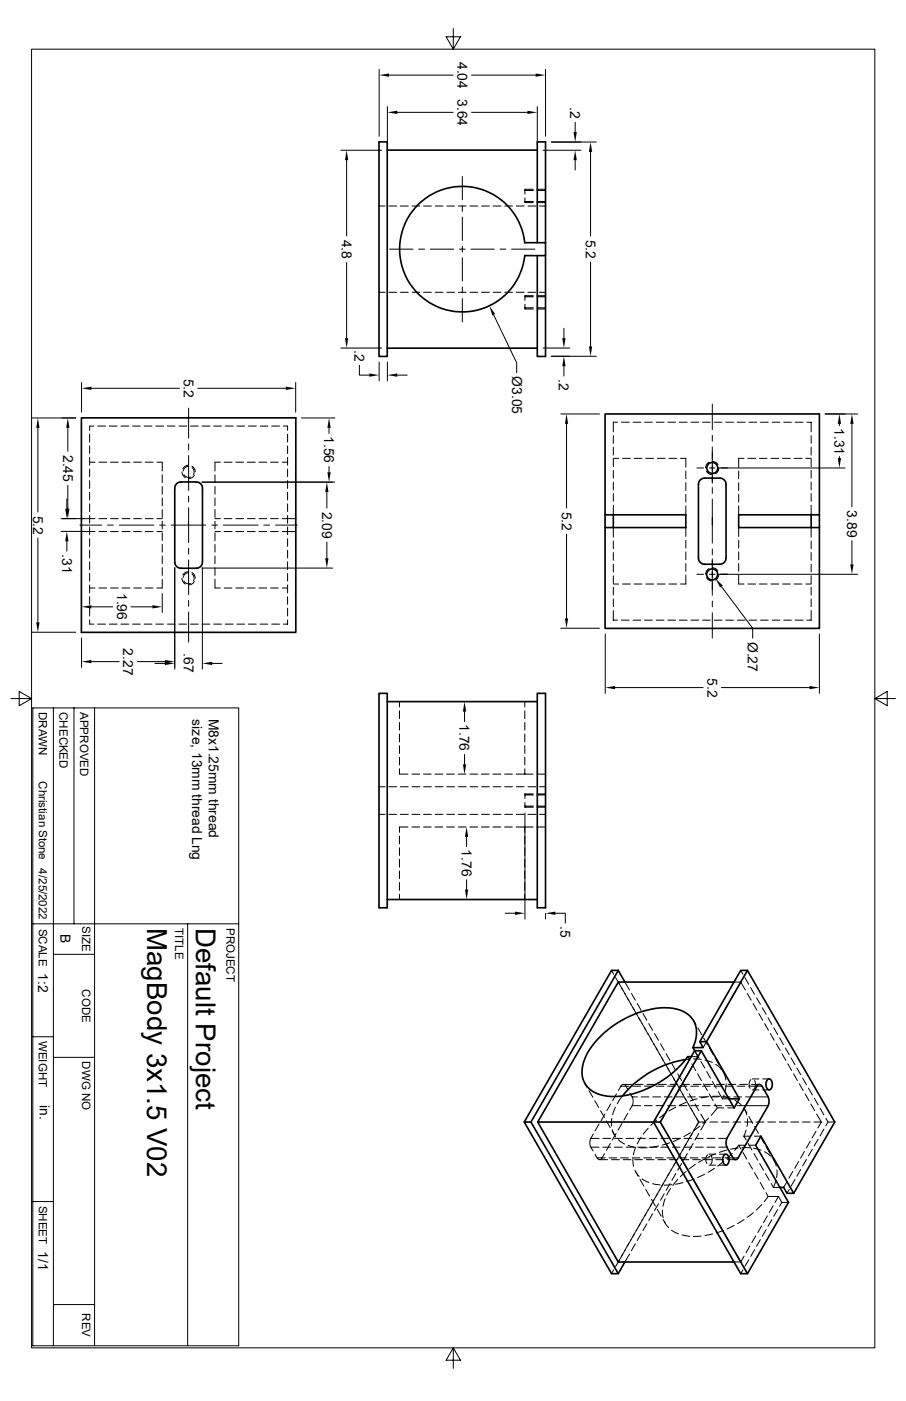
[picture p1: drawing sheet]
<svg xmlns="http://www.w3.org/2000/svg" width="279mm" height="432mm" viewBox="0 0 279 432" stroke-linecap="round" stroke-linejoin="round" font-family="sans-serif">
<g fill="none" stroke="#000" stroke-width=".31">
<path d="M9.7 15.2h260.1v400.2h-260.1zM139.8 8.8v6.4l2.2-3.9h-4.4l2.2 3.9M116.9 21.4v20.6M119.5 32.9v11.6M120 23.2h19.7M122.5 34.6h17.2M145.4 34.6h17.2M145.4 23.2h19.8M165.7 32.9v11.6M168.2 21.4v20.6M177.4 37.7v3M105.1 46.3h12.6"/>
<path d="M106.9 49.4v23.3M142.6 54.4v7.2M161.9 58.7h2.6M164.5 58.3h-2.6v1.5M165.7 58.7h2.5M165.7 58.3h2.5M167.5 46.3h11.7M170 43.8h13.9M177.4 49.4v3M182.1 46.8v26M116.9 63.5h1.8M119.9 63.5h2.4"/>
<path d="M120.1 76.8h7.2M123.5 63.5h2.4M127.1 63.5h2.4M129.1 76.8h1.8M130.6 63.5h2.4M132.7 76.8h7.2M134.2 63.5h2.4M137.8 63.5h2.4M141.4 63.5h2.4M141.7 76.8h1.8M142.6 63.4v1.8M142.6 66.9v7.2"/>
<path d="M142.6 75.9v1.8M142.6 79.5v7.2M144.9 63.5h2.4M145.2 76.8h7.2M148.5 63.5h2.4M152.1 63.5h2.4M154.2 76.8h1.8M155.7 63.5h2.3M157.8 76.8h7.2M159.2 63.5h2.4M161.9 61v1.4h2.6M161.9 62.1h2.6"/>
<path d="M162.8 63.5h2.4M165.7 62.1h2.5M165.7 62.4h2.5M166.4 63.5h1.8M106.9 80.9v23.3M116.9 90.1h1.8M119.9 90.1h2.4M123.5 90.1h2.4M127.1 90.1h2.4M130.6 90.1h2.4M134.2 90.1h2.4M137.8 90.1h2.4"/>
<path d="M141.4 90.1h2.4M142.6 88.4v1.9M142.6 92v7.2M144.9 90.1h2.4M148.5 90.1h2.4M152.1 90.1h2.4M152.2 97l7.1 14.8v3.1M155.7 90.1h2.3M159.2 90.1h2.4M161.9 93.8v1.4h2.6M161.9 94.9h2.6M161.9 91.5h2.6"/>
<path d="M162.8 90.1h2.4M164.5 91.1h-2.6v1.5M165.7 94.9h2.5M165.7 91.5h2.5M165.7 95.2h2.5M165.7 91.1h2.5M166.4 90.1h1.8M182.1 80.8v26M25.1 117.9v9.1M28.2 119.7h27.1M61 119.7h27.1M91.2 117.9v9.1"/>
<path d="M105.1 107.3h12.6M110.8 112.6v3h3.1M116.9 111.6v5.8M119.5 111.6v5.8M122.5 115.6h3.1M167.5 107.3h8.2M170 109.8h13.9M173.9 101.2v3M173.9 112.9v3M11.7 131.9v25.9M20.9 131.9v7.2M23.4 128.8h-13.5"/>
<path d="M27.6 133.8v2.4M27.6 137.4v2.4M29 131.3h-1.4v1.3M30.1 131.3h2.5M33.7 131.3h2.4M37.3 131.3h2.4M40.9 131.3h2.4M44.4 131.3h2.5M48 131.3h2.4M51.6 131.3h2.4M55.2 131.3h2.4M58.2 125.8v9.2"/>
<path d="M58.2 136.8v1.8M58.8 131.3h2.3M62.4 131.3h2.3M65.9 131.3h2.4M69.5 131.3h2.4M73.1 131.3h2.3M76.6 131.3h2.4M80.2 131.3h2.4M83.8 131.3h2.4M87.4 131.3h1.3v1.3M88.7 133.8v2.4M88.7 137.4v2.4"/>
<path d="M93 128.8h10.3M101.5 131.9v1.7M172.9 127.6h12M174.7 130.6v26M189.1 134.3v2.4M189.1 137.8v2.5M190.5 130.1h-1.4v3M191.6 130.1h2.5M195.2 130.1h2.4M198.8 130.1h2.4M202.4 130.1h2.4M206 130.1h2.3"/>
<path d="M209.5 130.1h2.4M213.1 130.1h2.4M216.7 130.1h2.3M219.7 124.5v7.9M219.7 134.2v1.8M219.7 137.8v11.2M220.3 130.1h2.3M223.8 130.1h2.4M227.4 130.1h2.4M231 130.1h2.3M234.5 130.1h2.4M238.1 130.1h2.4"/>
<path d="M241.7 130.1h2.4M245.2 130.1h2.5M248.8 130.1h1.3v3M250.1 134.3v2.4M250.1 137.8v2.5M254.5 127.6h10M258.9 130.6v.5M262.7 130.6v25.6M18.8 159.9h7.1M20.6 153.8v3M20.9 149.6v7.2M25.1 159.9h4.2"/>
<path d="M27.6 141v2.4M27.6 144.6v2.3M27.6 148.1v2.4M27.6 151.7v2.4M27.6 155.3v2.3M27.6 158.9v2.3M27.6 142.5h1.7M30.5 159.9h2.4M30.5 142.5h2.4M34.1 159.9h2.3M34.1 142.5h2.3M37.6 159.9h2.4"/>
<path d="M37.6 142.5h2.4M41.2 159.9h2.4M41.2 142.5h2.4M44.8 159.9h2.4M44.8 142.5h2.4M48.4 159.9h1.6M48.4 142.5h1.6v2.7M50 157.1v2.4M50 153.5v2.4M50 149.9v2.4M50 146.3v2.4M56.1 145.5l.3 1 .8 .7"/>
<path d="M56.7 146.3a1.74 1.74 0 0 0 2.1 .7M58.2 143.8a1.62 1.62 0 0 0-1.7 1.4M58.2 140.4v10.7M58.2 152.9v1.8M58.2 156.5v10.7M58.2 143.4l-1.1 .3-.7 .7M59.2 143.7l.8 .9 .2 .8M59.2 144.1a1.63 1.63 0 0 1 .4 2.2M59.9 146.5l-.8 .8-.9 .2M62.3 148.6h41M66.3 157.1v2.4M66.3 153.5v2.4"/>
<path d="M66.3 149.9v2.4M66.3 146.3v2.4M66.3 159.9h1.6M67.9 142.5h-1.6v2.7M69.1 159.9h2.4M69.1 142.5h2.4M72.7 159.9h2.4M72.7 142.5h2.4M76.3 159.9h2.4M76.3 142.5h2.4M79.9 159.9h2.4M79.9 142.5h2.4"/>
<path d="M83.4 159.9h2.4M83.4 142.5h2.4M87 159.9h4.2M87 142.5h1.7M88.7 141v2.4M88.7 144.6v2.3M88.7 148.1v2.4M88.7 151.7v2.4M88.7 155.3v2.3M88.7 158.9v2.3M100.8 151.6v5M101.5 143.8v1.7"/>
<path d="M189.1 141.4v2.4M189.1 145v2.4M189.1 148.6v2.4M189.1 152.1v2.4M189.1 155.7v3M189.1 141.3h1.7M192 141.3h2.4M195.6 141.3h2.4M199.1 141.3h2.4M202.7 141.3h2.4M206.3 141.3h2.4M209.8 141.3h1.7v2.7"/>
<path d="M211.5 145.2v2.4M211.5 148.8v2.4M211.5 152.4v2.3M211.5 155.9v2.8M214.9 144.2h2.1M217.9 145.2l.8 .9 .9 .2M218.7 142.5l-.7 .5-.4 1.2M218.8 144.2h1.8M219.7 150.3v1.8M219.7 153.8v13.6M219.7 142.2l1.1 .3 .6 .7M221.4 144.2h39.2"/>
<path d="M221.7 144.3l-.3 1-.8 .7M227.8 145.2v2.4M227.8 148.8v2.4M227.8 152.4v2.3M227.8 155.9v2.8M229.4 141.3h-1.6v2.7M230.6 141.3h2.4M234.2 141.3h2.4M237.7 141.3h2.5M241.3 141.3h2.4M244.9 141.3h2.4M248.5 141.3h1.6"/>
<path d="M250.1 141.4v2.4M250.1 145v2.4M250.1 148.6v2.4M250.1 152.1v2.4M250.1 155.7v3M258.9 140.7v.5M11.7 165.9v25.9M18.8 163.8h7.1M20.6 166.8v3.1M24.6 161.8h6.8M25.1 163.8h4.2M27.6 162.4v2.4"/>
<path d="M27.6 166v2.4M27.6 169.6v2.4M27.6 173.1v2.5M27.6 176.7v2.4M30.5 163.8h2.4M33.1 161.8h1.9M34.1 163.8h2.3M36.7 161.8h10.8M37.6 163.8h2.4M41.2 163.8h2.4M44.8 163.8h2.4M48.4 163.8h1.6"/>
<path d="M49.2 161.8h1.8M50 178.5v2.7h-1.6M50 175v2.3M50 171.4v2.3M50 167.8v2.4M50 164.2v2.4M50 160.7v2.3M52.8 161.8h10.7M53.9 175v31.2M56.1 178.2l.3 1 .8 .8M56.7 179.1a1.7 1.7 0 0 0 2.1 .7M58.2 176.5a1.62 1.62 0 0 0-1.7 1.4"/>
<path d="M58.2 169v1.8M58.2 172.6v10.7M58.2 176.2l-.8 .1-1 .9M59.2 176.4l.8 1 .2 .8M59.2 177a1.63 1.63 0 0 1 .4 2.1M59.9 179.2l-.8 .8-.9 .3M62.3 175.1h40.3M62.4 175v31.2M65.3 161.8h1.8M66.3 178.5v2.7h1.6M66.3 175v2.3M66.3 171.4v2.3"/>
<path d="M66.3 167.8v2.4M66.3 164.2v2.4M66.3 160.7v2.3M66.3 163.8h1.6M68.9 161.8h10.7M69.1 163.8h2.4M72.7 163.8h2.4M76.3 163.8h2.4M79.9 163.8h2.4M81.4 161.8h1.7M83.4 163.8h2.4M85 161.8h6.7"/>
<path d="M87 163.8h4.2M88.7 162.4v2.4M88.7 166v2.4M88.7 169.6v2.4M88.7 173.1v2.5M88.7 176.7v2.4M100.8 167.1v4.9M174.7 164.6v26M189.1 162.6v3M189.1 166.8v2.3M189.1 170.3v2.4M189.1 173.9v2.4"/>
<path d="M189.1 177.5v2.3M211.5 162.6v2.8M211.5 166.5v2.4M211.5 170.1v2.4M211.5 173.7v2.4M211.5 177.2v2.8h-1.7M214.9 177h2.1M217.9 178l.5 .6 1.2 .5M218.7 175.3l-.7 .6-.4 1.1M218.8 177h1.8M219.6 175l1.2 .3 .6 .7M219.7 169.2v1.8"/>
<path d="M219.7 172.3v11.2M221.4 177h43.1M221.7 177l-.3 1.1-.8 .7M227.8 162.6v2.8M227.8 166.5v2.4M227.8 170.1v2.4M227.8 173.7v2.4M227.8 177.2v2.8h1.6M250.1 162.6v3M250.1 166.8v2.3M250.1 170.3v2.4M250.1 173.9v2.4"/>
<path d="M250.1 177.5v2.3M262.7 166.7v7.2M9.9 194.9h13.5M25.1 196.6v9.1M25.1 185.3v1.3M27.6 180.3v2.4M27.6 183.9v2.4M27.6 187.5v2.4M27.6 191.1v1.3h1.4M27.6 181.2h1.7M28.2 187h6.6M30.1 192.4h2.5"/>
<path d="M30.5 181.2h2.4M33.7 192.4h2.4M34.1 181.2h2.3M37.3 192.4h2.4M37.6 181.2h2.4M40.4 187h6.6M40.9 192.4h2.4M41.2 181.2h2.4M44.5 192.4h2.4M44.8 181.2h2.4M48 192.4h2.4M50 183v5.8"/>
<path d="M51.6 192.4h2.4M55.2 192.4h2.4M58.2 185v1.9M58.2 188.6v9.3M58.8 192.4h2.3M62.4 192.4h2.3M65.9 192.4h2.4M69.1 181.2h2.4M69.5 192.4h2.4M72.7 181.2h2.4M73.1 192.4h2.3M76.3 181.2h2.4"/>
<path d="M76.6 192.4h2.4M79.9 181.2h2.4M80.2 192.4h2.4M83.4 181.2h2.4M83.8 192.4h2.4M87 181.2h1.7M88.7 191.1v1.3h-1.3M88.7 180.3v2.4M88.7 183.9v2.4M88.7 187.5v2.4M172.9 193.6h12M186.6 195.4v18.3"/>
<path d="M189.1 181v2.4M189.1 184.6v2.4M189.1 188.2v2.9h1.4M189.1 180h1.7M191.6 191.1h2.5M192 180h2.4M195.2 191.1h2.4M195.6 180h2.4M198.8 191.1h2.4M199.1 180h2.4M202.4 191.1h2.4M202.7 180h2.4"/>
<path d="M206 191.1h2.3M206.3 180h2.4M209.5 191.1h2.4M213.1 191.1h2.4M216.7 191.1h2.3M219.7 185.3v1.7M219.7 188.8v7.9M220.3 191.1h2.3M222.5 180.8l9.6 12.8v3.1M223.8 191.1h2.4M227.4 191.1h2.4M230.6 180h2.4"/>
<path d="M231 191.1h2.3M234.2 180h2.4M234.5 191.1h2.4M237.7 180h2.5M238.1 191.1h2.4M241.3 180h2.4M241.7 191.1h2.4M244.9 180h2.4M245.2 191.1h2.5M248.5 180h1.6M250.1 181v2.4M250.1 184.6v2.4"/>
<path d="M250.1 188.2v2.9h-1.3M252.7 195.4v18.3M3.4 215.3h6.3l-3.8-2.2v4.4l3.8-2.2M10.1 218.2h63.5v196.6h-63.5zM16.5 218.2v196.6M22.8 218.2v66.5M28.2 203.9h8.5M29.2 218.2v196.6M42.3 203.9h8.5M47.8 204.5h3M65.4 204.5h3.1M123.2 216.2v1.7"/>
<path d="M123.2 219.1v2.4M141.5 216.3h.1M143.3 219.3v3.1M161.8 216.2v1.7M161.8 219.1v2.4M189.7 211.9h27.1M222.5 211.9h27.1M269.8 215.3l3.8 2.2v-4.4l-3.8 2.2h6.3M123.2 236.9v1.7h2.6M123.2 222.7v2.3M123.2 226.2v2.4M123.2 229.8v2.4"/>
<path d="M123.2 233.4v2.4M127 238.6h2.4M130.6 238.6h2.4M134.2 238.6h2.4M137.8 238.6h2.3M141.3 238.6h2.4M143.3 232.5v3.1M144.9 238.6h2.4M148.5 238.6h2.3M152 238.6h2.4M155.6 238.6h2.4M159.2 238.6h5.2"/>
<path d="M161.8 222.7v2.3M161.8 226.2v2.4M161.8 229.8v2.4M161.8 233.4v2.4M161.8 236.9v1.7M165.6 238.6h2.6M116.9 242.5h1.8M116.9 251h1.8M119.9 242.5h2.4M119.9 251h2.4M123.2 257.7v2.4M123.5 242.5h2.4"/>
<path d="M123.5 251h2.4M125.8 254.9h-2.6v1.6M127 254.9h2.4M127.1 242.5h2.4M127.1 251h2.4M130.6 254.9h2.4M130.6 242.5h2.4M130.6 251h2.4M134.2 254.9h2.4M134.2 242.5h2.4M134.2 251h2.4M137.8 254.9h2.3"/>
<path d="M137.8 242.5h2.4M137.8 251h2.4M141.3 254.9h2.4M141.4 242.5h2.4M141.4 251h2.4M143.9 257.9v3M144.9 254.9h2.4M144.9 242.5h2.4M144.9 251h2.4M148.5 254.9h2.3M148.5 242.5h2.4M148.5 251h2.4"/>
<path d="M152 254.9h2.4M152.1 242.5h2.4M152.1 251h2.4M155.6 254.9h2.4M155.7 242.5h2.3M155.7 251h2.3M159.2 254.9h2.6M159.2 242.5h2.4M159.2 251h2.4M161.8 254.9v1.6M161.8 257.7v2.4M161.8 254.9h2.6"/>
<path d="M161.9 247.4v1.4h2.6M161.9 248.5h2.6M161.9 245h2.6M161.9 250.6v32.7M162.8 242.5h2.4M162.8 251h2.4M164.5 244.7h-2.6v1.4M165.6 254.9h2.6M165.7 248.5h2.5M165.7 245h2.5M165.7 248.8h2.5M165.7 244.7h2.5"/>
<path d="M166.4 242.5h1.8M166.4 251h1.8M123.2 261.3v2.4M123.2 264.8v2.5M123.2 268.4v2.4M123.2 272v2.4M123.2 275.6v1.6M142.1 277.2h.1M143.9 271.1v3.1M161.8 261.3v2.4M161.8 264.8v2.5M161.8 268.4v2.4"/>
<path d="M161.8 272v2.4M161.8 275.6v1.6M10.1 284.7h63.5M16.5 294.1h12.7M57.9 284.7v130.1M155.8 281.5h3M168.2 281.5v1.8M171.3 281.5h3v3M188.6 299.1l.6 1.2M228.4 299.1l.7 1.2M10.1 319.5h6.4M189.8 301.3l1.3 2.1"/>
<path d="M190.7 302.7l3.1 5.6M192.7 302.7l1.4 2.4M193.4 307.5l1.2 2M194.4 309.3l1.2 2.1M194.7 306.2l1.2 2.1M195.2 310.6l1.2 2M196.2 312.4l2 3.4M196.5 309.3l1.2 2.1M198 315.5l1.2 2M198.3 312.4l1.2 2.1M198.8 316.8l1.1 2.1M199.8 318.6l1.9 3.3"/>
<path d="M200.1 315.5l1.2 2M201.8 318.6l1.3 2M213.9 314.6l.7 1.2M215.2 316.8l1.2 2.1M217 319.9l1.2 2.1M219.7 317.9l-1.2 2.1M221.4 314.8l-1.1 2.1M223.2 311.7l-1.2 2.1M225 308.7l-1.2 2M226.4 302.7h2M226.8 305.6l-1.2 2M228.4 302.7l1.5 2.4"/>
<path d="M228.4 302.7l-1 1.8M229.7 301.3l1.2 2.1M230.5 306.2l1.1 2.1M231.5 304.4l1.2 2.1M232.2 309.3l1.2 2.1M233.3 307.5l1.2 2M234 312.4l1.2 2.1M235.1 310.6l1.2 2M235.8 315.5l1.2 2M236.9 313.7l1.1 2.1M237.6 318.6l1.2 2M238.6 316.8l1.2 2.1"/>
<path d="M240.4 319.9l1.2 2M16.5 325.9h12.7M180.3 333.9l.8 1.2M181.7 336.2l1.1 2M183.4 339.3l1.2 2M190.1 337.1l-1.2 2.1M191.5 334.8a.83 .83 0 0 1 .8-.6 .83 .83 0 0 1 .7 .6l.7 1.1M191.5 334.8l-.8 1.3M191.5 334.8h2.5M191.9 337.8l-1.6 2.4M192.2 334.2h2.6M194.3 336.9l.6 1.2"/>
<path d="M194.9 338.1h1.7M194.9 338.1a3.2 3.2 0 0 1 0 2.7h2.7M195.2 334.8h2.4M196 334.2h2.3M197.7 338.1h2.4M198.8 334.8h2.3M199.5 334.2h2.4M201.3 338.1h2.4M201.6 321.7l1.2 2M202.3 323l2.3 3.9M202.3 334.8h2.4M203.1 334.2h2.4"/>
<path d="M203.7 321.7l1.2 2M204.1 326.1l1.2 2M204.9 338.1h2.4M205.1 327.9l1.2 2M205.4 324.8l1.2 2.1M205.9 329.2l1.2 2M205.9 334.8h2.4M206.7 334.2h2.3M206.9 331l3 5.1M207.2 327.9l1.2 2M208.2 337.8l-1.1 2.1M208.4 338.1h2.4"/>
<path d="M209 331l1.2 2M209.5 335.4l2.9 5.1M209.5 334.8h2.3M210 334.7l-1.2 2.1M210.2 334.2h2.4M210.8 334.1l1.2 2M211.6 339.8l-2.1 .9M211.8 331.6l-1.2 2.1M212 338.1h2.4M212.1 325.7l.7 1.2M212.6 337.1l1.1 2.1M212.7 326.4l-1.3 .2"/>
<path d="M213 334.8h2.4M213.1 325.7h2.1M213.4 327.9l1.1 2M213.6 328.5l-1.2 2.1M213.8 334.2h2.4M213.9 326.4l2.3 .1M214.2 323.8l1 1.9M214.2 323.8l1.4 2.3M215 338.7l-2.2 .6M215.1 331l1.2 2M215.2 325.7l-1 1.8M215.6 338.1h2.4"/>
<path d="M216.2 327.2l1.1 2M216.6 334.8h2.4M217 334.1l1.1 2M217.4 326.7l2.3 .7M217.4 334.2h2.4M217.9 321.1l-1.1 1.8M217.9 330.2l1.2 2.1M218.5 338l-2.3 .4M218.7 337.2l1.2 2M218.8 323l1.2 2.1M219.2 338.1h2.4M219.7 337.9h2.4"/>
<path d="M219.7 333.3l1.2 2.1M220.2 334.8h2.3M220.6 326.1l1.1 2.1M220.7 328l1.8 1.6M221 334.2h2.4M221.5 336.4l1.3 2.3M222.3 329.2l.7 1.2M222.8 338.1h2.3M222.8 338.7h2M223.1 330.6l.8 2.3M223.3 338.1l2.3 .6M223.3 337.5l-.5 1.2"/>
<path d="M223.8 334.8h2.3M223.9 334.1l-.3 2.3M224.5 334.2h2.4M226.3 338.1h2.4M226.7 339.1l1.9 1.4M227.3 334.8h2.4M228.1 334.2h2.4M229.9 338.1h7M230.9 334.8h4.1M231.5 332.7v.1a2.46 2.46 0 0 0-.2 2.6M231.7 334.2h2.5M232 335.9h2"/>
<path d="M232 332.5h2M232.7 333a2.58 2.58 0 0 1-.2 2.7M235.2 335.9h2M235.2 332.5h2M239.4 321.7l1.2 2M241.2 324.8l1.2 2.1M242.2 323l1.2 2M243 327.9l1.1 2M244 326.1l1.2 2M244.7 331l1.2 2M245.7 329.2l1.2 2M246.5 334.1l1.2 2"/>
<path d="M247.5 332.3l1.2 2M248.3 337.1l1.2 2.1M249.3 335.4l1.2 2M251.1 338.5l1.2 2M182.2 353.6l.7 1.1M182.2 353.6h2.5M183 349.5l-.8 1.4M183.5 355.7l.6 1.2M184.7 350.9h-2.5a3.2 3.2 0 0 0 0 2.7M184.7 346.4l-1.1 2.1M184.9 357.4h2.5M185.2 342.3l1.2 2.1"/>
<path d="M185.9 350.9h2.4M185.9 353.6h2.4M186.4 355.6l-.7 1.3a.83 .83 0 0 1-.8 .5 .83 .83 0 0 1-.8-.5h2.5M186.6 343.3l-1.2 2.1M187 345.4l1.2 2.1M187.8 356.9h2.4M188.2 352.4l-1.2 2.1M188.3 340.2l-1.1 2.1M188.6 357.4h2.4M188.7 344.7l-.1 2.3M188.8 348.5l.6 1.3M188.8 348.2l1.1 2.2"/>
<path d="M189.5 350.9h2.4M189.5 353.6h2.4M189.8 341.3l-.9 2.2M190 349.3l-1.2 2.1M190.7 351.2l1.9 1.4M191.4 356.9h2.4M191.8 346.2l-1.2 2.1M192.2 357.4h2.4M193.1 350.9h2.4M193.1 353.6h2.4M193.6 343.2l-1.2 2M193.7 353l2.3 .6-.6 2.3"/>
<path d="M194.9 340.8l-.7 1.3M195 356.9h2.4M195.2 357.1l.2 2.4M195.7 357.4h2.4M196.6 350.9h2.4M196.6 353.6h2.4M197.2 353.7h2.4M197.7 350.5l-1.2 2.1M198.5 356.9h2.4M198.8 340.8h2.3M199.3 357.4h2.4M199.9 347.7l-1.5 1.8"/>
<path d="M200.2 350.9h2.4M200.2 353.6h2.4M202.1 356.9h2.4M202.3 340.8h2.4M202.5 345.2l-1.8 1.6M202.9 357.4h2.4M203.1 353.2l-2.4 .4M203.8 350.9h2.4M203.8 353.6h2.4M204.7 344l-1.1 1.8 1.5 2.5M205.3 343.1l-1.9 1.4M205.7 349.3l1.1 2.1"/>
<path d="M205.7 356.9h2.4M205.9 340.8h2.4M206.5 340.9l-1.2 2M206.5 357.4h2.4M206.5 352.2l-2.2 .7M207.3 350.9h2.4M207.3 353.6h2.4M207.4 352.4l1.2 2.1M208.4 341.2l-2.1 1.2M209.2 355.5l1.2 2.1M209.3 356.9h2.4M209.5 340.8h2.3"/>
<path d="M209.8 350.8l-2.2 1M209.9 355.5l-3 5.2M210.1 357.4h2.3M210.2 358.6l-1.2 2.1M210.9 350.9h2.4M210.9 353.6h2.4M211 358.6l1.2 2.1M212 355.5l-1.2 2.1M212.3 340.3l1.1 2M212.4 351.1l-2.9 5.2M212.9 356.9h2.3M212.9 349.1l-2 1.2"/>
<path d="M213 340.8h2.4M213 341.5l1.2 2.1M213.4 349.3l-1.1 2.1M213.6 357.4h2.4M213.7 352.4l-1.1 2.1M214 343.4l1.5 2.4M214.2 348l-1.2 2.1M214.3 340.3l1.2 2M214.4 358.9l-1.9 1.4M214.5 350.9h2.4M214.5 353.6h2.4M214.8 344.6l.7 1.2"/>
<path d="M215.5 345.8l-.7 1.2M215.5 345.8h.1M215.5 349.3l-1.2 2.1M215.9 347l-1.9 1.4M216.1 343.4l1.5 2.4-1.5 2.5M216.4 356.9h2.4M216.6 340.8h2.4M217.2 357.4h2.4M217.5 357.1l-2.1 1.2M217.7 345.8h-2.2l-1.5 2.5M218.1 350.9h2.4M218.1 353.6h2.4"/>
<path d="M218.2 355.9a2.43 2.43 0 0 0-.2 2.7M218.5 344.6l-1.7 1.7M218.7 359.1h1.9M218.7 355.7h1.9M218.9 345.8h2.4M219.4 356.2a2.55 2.55 0 0 1-.3 2.7M220 356.9h2.4M220.2 340.8h2.3M220.5 340.3l.7 1.2M220.7 355.6l-2.1 .9M220.8 357.4h2.3M221.2 341.5l-1.9 2.3"/>
<path d="M221.2 341.5h2M221.7 350.9h2.5M221.7 353.6h2.5M221.9 359.1h2M221.9 355.7h2M222.5 345.8h2.3M223.2 357.9l-1.9 1.5M223.8 340.8h2.3M224.1 354.5l-2.2 .7M224.3 357.4h2.6M224.4 341.5h2M225.8 355.5l-1.7 1.6"/>
<path d="M226.1 345.8h2.3M227.3 340.8h9.6M227.6 353.8l-2.3 .4M227.6 356.9h-4M227.8 353l-1.2 1.5M227.8 353l.7 1.2M227.8 353h2M228.8 353.7h2.4M229.1 355.2l1.2 2.1M229.4 341.5l.9 2.1M229.4 350.2h2M229.4 350.2l.7 1.2"/>
<path d="M229.6 345.8h2.4M229.7 341.9l.6 1.2M230.1 348.3l-.7 1.9M230.5 344.8l-.1 2.4M230.7 352.4l1.2 2.1M230.9 358.3l1.2 2M230.9 344.1l1.2 2.1M231 353h2M232.4 353.9l2.3 .6M232.5 355.5l1.2 2.1M232.6 350.2h2.1M232.7 347.2l1.2 2.1"/>
<path d="M233.2 345.8h2.4M234.3 358.6l1.2 2.1M234.5 350.3l1.2 2.1M235.8 355l1.9 1.4M236.3 353.4l1.1 2.1M236.8 345.8h2.3M238 356.5l.8 1.2M238.5 357.3l.9 2.1M240.3 345.8h2.4M243.9 345.8h2.4M246.3 358l-1.2 2M247.5 345.8h2.4"/>
<path d="M248.1 354.9l-1.2 2.1M248.7 357.3l-1.2 2.1M249.9 351.8l-1.2 2M250.1 340.3l1.1 2M250.5 354.2l-1.2 2.1M251 345.8h2.3M251.6 348.7l-1.2 2M251.8 343.4l1.5 2.4M252.3 351.1l-1.2 2.1M252.9 341.5l1.2 2.1M253.3 345.8l-1.1 1.8M254.1 348l-1.2 2.1"/>
<path d="M254.7 344.6l.7 1.2M257.4 345.8h-2l-.7 1.2M10.1 370.3h6.4M195.8 360.6l1.3 2M196.1 361.2l.7 1.3M196.4 379l-1.2 2M197.4 363.5l1.1 2M198 363.3l2.1 1.1M198.2 375.9l-2 3.4M199.1 366.6l1.2 2M199.2 374.1l-1.2 2.1M199.5 377.2l-1.2 2.1"/>
<path d="M200.9 369.7l1.2 2M201.3 364.8l2.3 .4M201.3 374.1l-1.2 2.1M201.7 369.7l-2.9 5.2M202.7 372.7l1.2 2.1M202.8 367.9l-1.2 2.1M203.1 371l-1.3 2.1M203.5 366.6l-1.2 2.1M204.3 373l.2 2.3M204.5 375.9l.7 1.2M204.6 364.8l-1.2 2.1M204.9 367.9l-1.2 2.1"/>
<path d="M204.9 376.4l1.3 2M205.1 369.5l-.6 2.3M205.3 363.5l-1.2 2M206.3 361.7l-1.2 2.1M206.6 364.8l-1.2 2.1M206.8 366.3l-1.2 2.1M207.1 360.4l-1.2 2.1M207.1 379.2l2.1 1.1M207.1 365.1l-2.3 .2M208.4 361.7l-1.2 2.1M209 363.5l-1.5 1.9M210.7 364.5l-2.4 .5"/>
<path d="M211.6 361.1l-1.8 1.6M212.8 361.7l1.2 2.1M214 363.4l-2.2 .8M214.5 364.8l1.2 2.1M216.3 367.9l1.2 2.1M217.3 361.9l-2.2 1M218.1 371l1.2 2.1M219.9 374.1l1.2 2.1M220.3 360.1l-1.9 1.2M221.7 377.2l1.2 2.1M223.1 379.2l-2.2 .8M226.4 377.7l-2.2 1.1"/>
<path d="M229.4 375.9l-1.9 1.2M232.3 373.8l-1.9 1.4M232.7 361.4l1.1 2M234.4 364.5l1.2 2.1M234.9 377.8l-1.2 2.1M234.9 371.3l-1.7 1.7M236.1 361.7l1.1 2.1M236.2 367.6l.7 1.2M236.3 379l-1.2 2M236.6 374.7l-1.1 2.1M236.9 368.8l-1.2 1.6M236.9 368.8h3.2l1 1.8"/>
<path d="M237.8 364.8l.7 1.2M238 375.9l-1.1 2.1M238.4 371.6l-1.2 2.1M238.5 366h2M239.2 364.1l-.7 1.9M239.6 360.6l-.1 2.4M239.8 372.8l-1.2 2.1M240.1 368.8l-1.1 1.8M241.1 370.6l-.7 1.2M241.1 370.6h2.1M242.7 364.2l-1 1.8M243.4 366.6l-.7 1.2"/>
<path d="M244.5 361.1l-1.2 2M245.2 363.5l-1.2 2.1M246.9 360.4l-1.2 2.1M189.2 391.4l-.6 1.2M191.1 388.3l-1.3 2.1M193.8 383.4l-3.1 5.6M194.1 386.5l-1.4 2.5M194.6 382.1l-1.2 2M195.6 380.3l-1.2 2.1M195.9 383.4l-1.2 2M197.7 380.3l-1.2 2.1M210.4 380.6l2.3 .4"/>
<path d="M216.2 381l-2.3 .1M219.8 380.3l-2.4 .5M223.5 380.3l1.2 2.1M225.3 383.4l1.1 2M226.4 389h2M227 386.5l1.4 2.5M229.1 391.4l-.7 1.2M229.5 387.1l-1.1 1.9M230.9 388.3l-1.2 2M231.3 384l-1.2 2.1M232.7 385.2l-1.2 2M233 380.9l-1.1 2.1"/>
<path d="M234.5 382.1l-1.2 2M16.5 402.1h12.7M139.8 415.4l-2.2 3.8h4.4l-2.2-3.8v6.4"/>
</g>
<g fill="none" stroke="#000" stroke-width=".51">
<path d="M116.9 43.7h2.5v66.2h-2.5zM119.4 46.3h46.3M161.8 74.8h6.4M161.8 74.8a19.4 19.4 0 0 0-29.4-14.4 19.4 19.4 0 0 0 0 32.8 19.4 19.4 0 0 0 29.4-14.5M165.7 74.8v-31.1h2.5v35.1h-6.4M165.7 78.8v31.1h2.5v-31.1M119.4 107.3h46.3M25.1 128.8h66.1v66.1h-66.1zM54.4 149.1l1.4-.6h4.7a1.88 1.88 0 0 1 1.9 2v22.7a1.88 1.88 0 0 1-1.9 1.9h-4.7a1.88 1.88 0 0 1-1.9-1.9v-22.7zM186.6 158.7v-31.1h66.1v35M186.6 158.7v3.9M186.6 158.7h24.9v3.9h-24.9"/>
<path d="M189.1 158.7v3.9M215.9 147.9l1.4-.5h4.7a1.88 1.88 0 0 1 1.9 1.9v22.7a1.88 1.88 0 0 1-1.9 1.9h-4.7a1.88 1.88 0 0 1-1.9-1.9v-22.7zM250.1 158.7v3.9M252.7 158.7h-24.9v3.9h24.9M186.6 162.6v31.1h66.1v-31.1M116.9 213.7h2.5v66.1h-2.5zM119.4 216.2h46.3M165.7 213.7h2.5v66.1h-2.5zM119.4 277.2h46.3M190.7 299.1l-27 46.7 27 46.8M190.7 299.1l2 3.6M190.7 299.1h-2.1l-26.9 46.7"/>
<path d="M230.5 299.1h-2.1l-12.6 22M226.4 302.7h-35.7l-24.9 43.1M211.4 326.6a31.3 31.3 0 0 0-19.4 11.2M213.7 322.9h3.1l-1-1.8h2.1l10.1 17.6M213.7 322.9l.5 .9M213.7 322.9a8 8 0 0 0-1.8-10.4 15.3 15.3 0 0 0-12.6-1.1 29.6 29.6 0 0 0-18.5 13.8 8.3 8.3 0 0 0 .7 10.1 13.1 13.1 0 0 0 11.7 2.3 31.5 31.5 0 0 0 18.9-11.9h1M216.3 323.8l-12.7 22 26.9 46.8 12.7-22-10.2-17.6 1.7-2.8 10.1 17.6h-2.1l-1-1.8h-1.2M217.9 321.1l12.6-22 26.9 46.7-12.6 22M224.8 338.7h3.2M228 338.7l-1.6 2.8-10.1-17.7h-2.1l-12.7 22h2.1M234.9 334.8a.8 .8 0 0 0-.7-.6 .8 .8 0 0 0-.8 .6l-9.2 16.1M235 334.8l1.9 3.3"/>
<path d="M236.7 332.7a1.03 1.03 0 0 1 1.2 .2 1.03 1.03 0 0 1 .3 1.1 1.38 1.38 0 0 1-1.3 1.9 2.29 2.29 0 0 1-.2-3.2zM236.9 338.1a3.2 3.2 0 0 1 0 2.7M163.7 345.8h-2l26.9 46.8h2.1l2-3.6M223.4 355.9a1.03 1.03 0 0 1 1.1 .2 1.03 1.03 0 0 1 .3 1.1 1.38 1.38 0 0 1-1.2 1.9 2.29 2.29 0 0 1-.2-3.2zM224.2 353.6l1.9 3.3M224.2 350.9a3.2 3.2 0 0 0 0 2.7M236.9 340.8l-9.3 16.1a.8 .8 0 0 1-.7 .5 .8 .8 0 0 1-.8-.5M226.4 389h-35.7l-24.9-43.2h35.7l26.9 46.8h2.1"/>
<circle cx="219.7" cy="144.2" r="1.69"/>
<circle cx="219.6" cy="177" r="1.69"/>
</g>
<g fill="#000">
<path d="M116.9 23.2l3.1-.6v1.1zM119.5 34.6l3-.5v1zM162.6 34.1l3.1 .5-3.1 .5zM165.2 22.6l3 .6-3 .5zM106.9 46.3l.5 3.1h-1zM177.4 46.3l.5 3.1h-1zM176.9 40.7h1l-.5 3.1zM182.1 43.8l.5 3h-1zM150.9 94.3l1.8 2.5-.9 .4zM25.1 119.7l3.1-.5v1zM88.1 119.2l3.1 .5-3.1 .5zM106.4 104.2h1l-.5 3.1z"/>
<path d="M113.9 115.1l3 .5-3 .5zM119.5 115.6l3-.5v1zM173.4 104.2h1l-.5 3.1zM173.9 109.8l.5 3.1h-1zM181.6 106.8h1l-.5 3zM11.7 128.8l.5 3.1h-1zM20.9 128.8l.5 3.1h-1zM101.5 128.8l.5 3.1h-1zM174.7 127.6l.5 3h-1zM258.9 127.6l.5 3h-1zM262.7 127.6l.5 3h-1zM20.1 156.8h1l-.5 3.1z"/>
<path d="M20.4 156.8h1l-.5 3.1zM100.8 148.6l.5 3h-1zM101 145.5h1l-.5 3.1zM258.4 141.2h1l-.5 3zM20.6 163.8l.5 3h-1zM100.3 172h1l-.5 3.1zM262.2 173.9h1l-.5 3.1zM11.2 191.8h1l-.5 3.1zM25.1 187l3.1-.5v1zM47 186.5l3 .5-3 .5zM174.2 190.6h1l-.5 3zM220.7 178.4l2.2 2.1-.8 .6z"/>
<path d="M25.1 203.9l3.1-.5v1zM50.8 204l3.1 .5-3.1 .5zM50.8 203.4l3.1 .5-3.1 .5zM62.4 204.5l3-.5v1zM143.3 216.3l.5 3h-1.1zM186.6 211.9l3.1-.5v1zM249.6 211.4l3.1 .5-3.1 .5zM142.7 235.6h1.1l-.5 3zM143.9 254.9l.5 3h-1zM143.4 274.2h1l-.5 3zM158.8 281l3.1 .5-3.1 .5zM168.2 281.5l3.1-.5v1z"/>
</g>
<g font-size="8.5">
<text x="45.4" y="286" transform="rotate(90 45.4 286)">MagBody 3x1.5 V02</text>
<text x="60.4" y="286" transform="rotate(90 60.4 286)">Default Project</text>
</g>
<g font-size="4.3">
<text x="141.1" y="19.1" transform="rotate(90 141.1 19.1)">4.04</text>
<text x="141.1" y="30.5" transform="rotate(90 141.1 30.5)">3.64</text>
<text x="175.9" y="33.1" transform="rotate(90 175.9 33.1)">.2</text>
<text x="105.4" y="73.9" transform="rotate(90 105.4 73.9)">4.8</text>
<text x="180.6" y="73.9" transform="rotate(90 180.6 73.9)">5.2</text>
<text x="109.3" y="107.9" transform="rotate(90 109.3 107.9)">.2</text>
<text x="56.6" y="116.8" transform="rotate(90 56.6 116.8)">5.2</text>
<text x="157.9" y="116" transform="rotate(90 157.9 116)">Ø3.05</text>
<text x="172.4" y="116.8" transform="rotate(90 172.4 116.8)">.2</text>
<text x="257.3" y="132" transform="rotate(90 257.3 132)">1.31</text>
<text x="100" y="134.4" transform="rotate(90 100 134.4)">1.56</text>
<text x="19.4" y="140.2" transform="rotate(90 19.4 140.2)">2.45</text>
<text x="10.2" y="158.9" transform="rotate(90 10.2 158.9)">5.2</text>
<text x="99.3" y="157.7" transform="rotate(90 99.3 157.7)">2.09</text>
<text x="173.2" y="157.7" transform="rotate(90 173.2 157.7)">5.2</text>
<text x="261.2" y="157.3" transform="rotate(90 261.2 157.3)">3.89</text>
<text x="19.1" y="170.8" transform="rotate(90 19.1 170.8)">.31</text>
<text x="36.1" y="182.8" transform="rotate(90 36.1 182.8)">1.96</text>
<text x="230.7" y="197.8" transform="rotate(90 230.7 197.8)">Ø.27</text>
<text x="38" y="199.8" transform="rotate(90 38 199.8)">2.27</text>
<text x="56.6" y="201.4" transform="rotate(90 56.6 201.4)">.67</text>
<text x="218.1" y="209" transform="rotate(90 218.1 209)">5.2</text>
<text x="59.3" y="221.7" transform="rotate(90 59.3 221.7)">size, 13mm thread Lng</text>
<text x="64.4" y="221.5" transform="rotate(90 64.4 221.5)">M8x1.25mm thread</text>
<text x="141.7" y="223.2" transform="rotate(90 141.7 223.2)">1.76</text>
<text x="142.4" y="261.7" transform="rotate(90 142.4 261.7)">1.76</text>
<text x="18.7" y="288" transform="rotate(90 18.7 288)">B</text>
<text x="172.8" y="285.4" transform="rotate(90 172.8 285.4)">.5</text>
<text x="11.8" y="300" transform="rotate(90 11.8 300)">1:2</text>
<text x="12.2" y="340.5" transform="rotate(90 12.2 340.5)">in.</text>
<text x="11.8" y="385.6" transform="rotate(90 11.8 385.6)">1/1</text>
</g>
<g font-size="3.6">
<text x="12" y="219.5" transform="rotate(90 12 219.5)">DRAWN</text>
<text x="18.4" y="219.5" transform="rotate(90 18.4 219.5)">CHECKED</text>
<text x="24.7" y="219.5" transform="rotate(90 24.7 219.5)">APPROVED</text>
<text x="12" y="240.8" transform="rotate(90 12 240.8)">Christian Stone</text>
<text x="12" y="267.7" transform="rotate(90 12 267.7)">4/25/2022</text>
<text x="12" y="286.2" transform="rotate(90 12 286.2)">SCALE</text>
<text x="25.4" y="285.5" transform="rotate(90 25.4 285.5)">SIZE</text>
<text x="54.1" y="286" transform="rotate(90 54.1 286)">TITLE</text>
<text x="69.8" y="286" transform="rotate(90 69.8 286)">PROJECT</text>
<text x="25.4" y="304.9" transform="rotate(90 25.4 304.9)">CODE</text>
<text x="12" y="320.8" transform="rotate(90 12 320.8)">WEIGHT</text>
<text x="25.4" y="327.2" transform="rotate(90 25.4 327.2)">DWG NO</text>
<text x="12" y="371.6" transform="rotate(90 12 371.6)">SHEET</text>
<text x="25.4" y="404.8" transform="rotate(90 25.4 404.8)">REV</text>
</g>
</svg>
